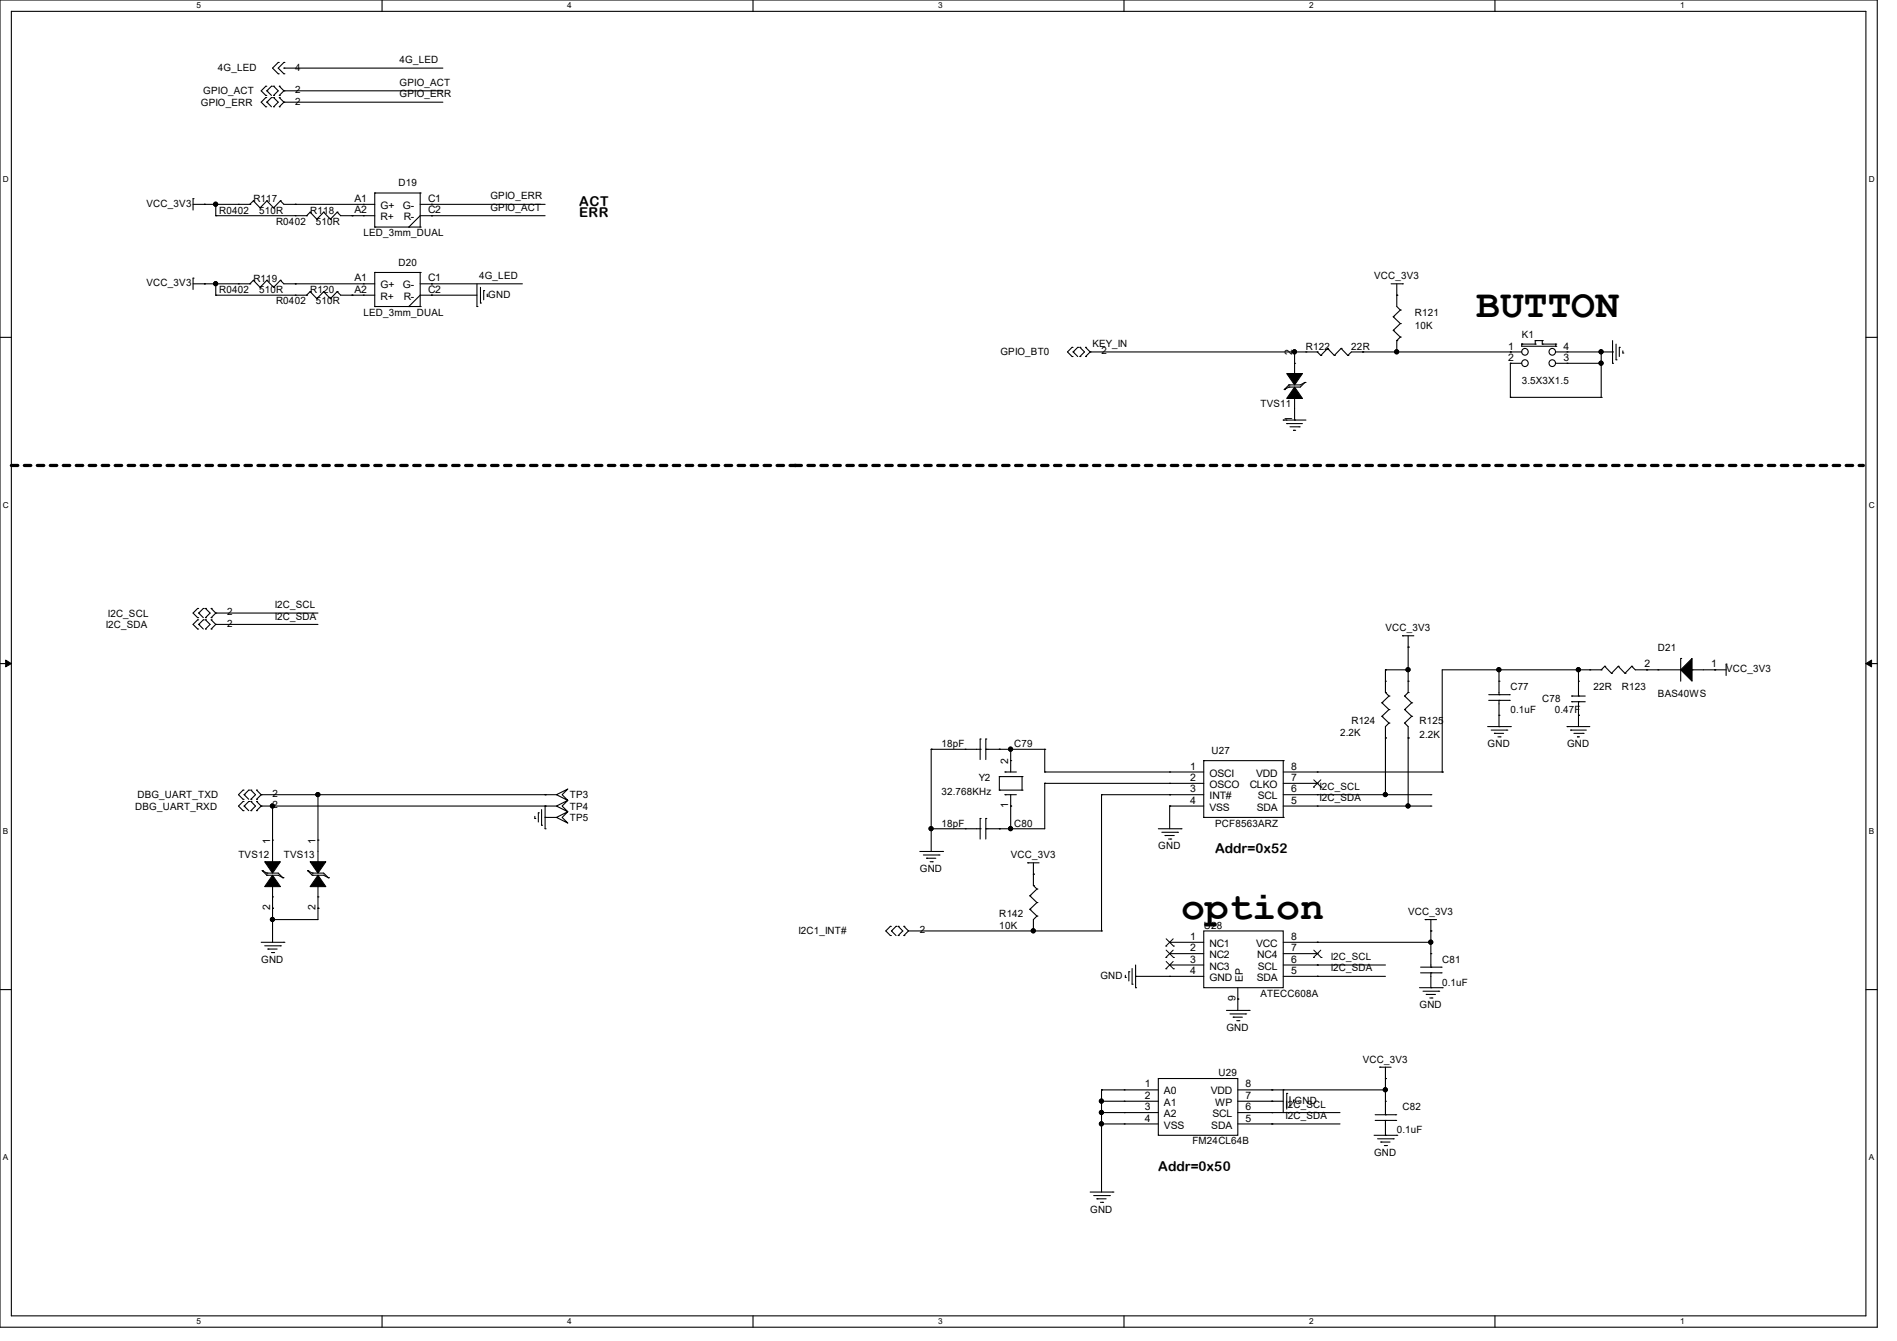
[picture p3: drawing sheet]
<svg xmlns="http://www.w3.org/2000/svg" width="297mm" height="210mm" viewBox="0 0 297 210" stroke-linecap="round" stroke-linejoin="round" font-family="sans-serif">
<path d="M0 0h293.9v207.9h-293.9zM1.8 1.8h290.3v204.3h-290.3z" fill="none" stroke="#000" stroke-width=".17"/>
<g fill="#fff">
<path d="M30.8 .2h.7v1.4h-.7z"/>
<path d="M30.8 206.2h.7v1.4h-.7z"/>
</g>
<path d="M59.8 0v1.8M59.8 206.1v1.8" fill="none" stroke="#000" stroke-width=".17"/>
<g fill="#fff">
<path d="M88.8 .2h.7v1.4h-.7z"/>
<path d="M88.8 206.2h.7v1.4h-.7z"/>
</g>
<path d="M117.9 0v1.8M117.9 206.1v1.8" fill="none" stroke="#000" stroke-width=".17"/>
<g fill="#fff">
<path d="M146.9 .2h.7v1.4h-.7z"/>
<path d="M146.9 206.2h.7v1.4h-.7z"/>
</g>
<path d="M176 0v1.8M176 206.1v1.8" fill="none" stroke="#000" stroke-width=".17"/>
<g fill="#fff">
<path d="M205 .2h.7v1.4h-.7z"/>
<path d="M205 206.2h.7v1.4h-.7z"/>
</g>
<path d="M234.1 0v1.8M234.1 206.1v1.8" fill="none" stroke="#000" stroke-width=".17"/>
<g fill="#fff">
<path d="M263.1 .2h.6v1.4h-.6z"/>
<path d="M263.1 206.2h.6v1.4h-.6z"/>
<path d="M.5 27.3h.9v1.4h-.9z"/>
<path d="M292.6 27.3h.9v1.4h-.9z"/>
<path d="M.5 78.4h.9v1.4h-.9z"/>
<path d="M292.6 78.4h.9v1.4h-.9z"/>
</g>
<path d="M0 52.8h1.8M292.1 52.8h1.8" fill="none" stroke="#000" stroke-width=".17"/>
<g fill="#fff">
<path d="M.5 129.5h.8v1.4h-.8z"/>
<path d="M292.6 129.5h.8v1.4h-.8z"/>
</g>
<path d="M0 103.9h1.8M292.1 103.9h1.8" fill="none" stroke="#000" stroke-width=".17"/>
<path d="M.9 103.4l.9 .5-.9 .5zM292.1 103.9l.9-.5v1z" fill="#000" stroke="#000" stroke-width=".16"/>
<g fill="#fff">
<path d="M.5 180.5h.8v1.4h-.8z"/>
<path d="M292.6 180.5h.8v1.4h-.8z"/>
</g>
<g fill="none" stroke="#000" stroke-width=".17">
<path d="M41.6 16.7h.1M41.6 15.3h.1M41.6 14.9h.1M41.6 13.5h.1M41.6 15.3l-.7 .7 .7 .7M41.6 13.5l-.7 .7 .7 .7M41.8 16h.1M41.8 14.2h.1M41.8 14.2l.7 .7M41.8 16l.7 .7M42.5 15.3h.1M42.5 13.5h.1"/>
<path d="M42.5 15.3l-.7 .7M42.5 13.5l-.7 .7M42.8 15.3h.1M42.8 16.7h.1M42.8 13.5h.1M42.8 14.9h.1M42.8 15.3l.8 .7-.8 .7M42.8 13.5l.8 .7-.8 .7M43.6 9.8h.1M43.6 11.6h.1M43.6 9.8l-.9 .9 .9 .9M43.7 15.3h.1"/>
<path d="M43.7 16.7h.1M43.7 13.5h.1M43.7 14.9h.1M43.7 15.3l.7 .7M43.7 13.5l.7 .7M44.4 10.7h.1M44.4 14.2h.1M44.4 16h.1M44.4 9.8h.1M44.4 11.6h.1M44.4 10.7h24.9M44.4 14.2h24.9"/>
<path d="M44.4 16h24.9M44.4 9.8l-.8 .9 .8 .9M44.4 16l-.7 .7M44.4 14.2l-.7 .7M30.2 31.1h.1M30.2 32h8.9M30.2 31.1v1.8M32 32h.1M33.8 33.8h.1M33.8 32h.1M33.8 33.8h14.2M33.8 32v1.8"/>
<path d="M37.3 32h.1M39.1 32h.1M39.7 31.5h.1M39.7 31.5l1 1.1M39.7 31.5l-.6 .5M40.7 32.6h.1M41.8 31.5h.1M41.8 31.5l1 1.1M41.8 31.5l-1.1 1.1M42.8 32.6h.1M43.9 31.5h.1M43.9 31.5l.5 .5h14.3"/>
<path d="M43.9 31.5l-1.1 1.1M46.2 32h.1M46.2 33.8h.1M48 33.8h.1M48.6 33.2h.1M48.6 33.2l1 1.1M48.6 33.2l-.6 .6M49.6 34.3h.1M50.7 33.2h.1M50.7 33.2l1 1.1M50.7 33.2l-1.1 1.1M51.7 34.3h.1"/>
<path d="M52.8 33.2h.1M52.8 33.2l.5 .6h5.4M52.8 33.2l-1.1 1.1M55.1 33.8h.1M56.9 32h.1M56.9 33.8h.1M58.7 30.2h.1M58.7 35.6h.1M58.7 30.2h7.1M58.7 35.6h7.1M58.7 30.2v5.4M64 35.6h.1"/>
<path d="M65.8 35.6h.1M65.8 30.2h.1M65.8 32h19.5M65.8 30.2v5.4M67.6 32h.1M67.6 33.8h.1M85.3 33.8h-19.5l-1.8 1.8M30.2 43.6h.1M30.2 44.4h8.9M30.2 43.6v1.7M32 44.4h.1M33.8 46.2h.1"/>
<path d="M33.8 44.4h.1M33.8 44.4v1.8M33.8 46.2h14.2M37.3 44.4h.1M39.1 44.4h.1M39.7 43.9h.1M39.7 43.9l1 1.1M39.7 43.9l-.6 .5M40.7 45h.1M41.8 43.9h.1M41.8 43.9l1 1.1M41.8 43.9l-1.1 1.1"/>
<path d="M42.8 45h.1M43.9 43.9h.1M43.9 43.9l.5 .5h14.3M43.9 43.9l-1.1 1.1M46.2 44.4h.1M46.2 46.2h.1M48 46.2h.1M48.6 45.7h.1M48.6 45.7l1 1.1M48.6 45.7l-.6 .5M49.6 46.8h.1M50.7 45.7h.1"/>
<path d="M50.7 45.7l1 1.1M50.7 45.7l-1.1 1.1M51.7 46.8h.1M52.8 45.7h.1M52.8 45.7l.5 .5h5.4M52.8 45.7l-1.1 1.1M55.1 46.2h.1M56.9 44.4h.1M56.9 46.2h.1M58.7 42.7h.1M58.7 48h.1M58.7 42.7v5.3"/>
<path d="M58.7 42.7h7.1M58.7 48h7.1M64 48h.1M65.8 48h.1M65.8 42.7h.1M65.8 44.4h16M65.8 42.7v5.3M67.6 46.2h.1M67.6 44.4h.1M74.7 48h.1M74.7 46.2h-8.9l-1.8 1.8M74.7 44.4v3.6"/>
<path d="M75.2 47.5h.1M75.2 45v2.5M75.7 45.5h.1M75.7 45.5v1.4M76.3 46.4h.1M76.3 46.1v.3M167.9 55.8h.1M167.9 54.4h.1M167.9 54.4l-.8 .7 .8 .7M168 55.1h.1M168 55.1l.7 .7M168.7 54.4h.1"/>
<path d="M168.7 54.4l-.7 .7M169.1 54.4h.1M169.1 55.8h.1M169.1 54.4l.7 .7-.7 .7M170 54.4h.1M170 55.8h.1M170 54.4l.7 .7M170.7 55.1h.1M170.7 55.1h35.5M170.7 55.1l-.7 .7M202.7 55.1h.1M202.7 56.9h.1"/>
<path d="M202.7 55.1v3.6M204.3 59.9h.1M204.3 59.9l-.7 .4h-1.8M204.3 59.9l-.7 .7h-1.8M204.5 55.1h.1M206.2 55.1h.1M206.2 55.1l.6 .6M206.8 55.7h.1M207.9 54.6h.1M207.9 54.6l1 1.1M207.9 54.6l-1.1 1.1M208.9 55.7h.1"/>
<path d="M210 54.6h.1M210 54.6l1 1.1M210 54.6l-1.1 1.1M211 55.7h.1M213.4 55.1h.1M217.8 44.4h1.8M218.1 49.6h.1M218.1 51.7h.1M218.1 49.6l1.1 1.1M218.1 51.7l1.1 1.1M218.7 46.2h.1M218.7 53.3h.1"/>
<path d="M218.7 55.1h.1M218.7 44.4v3.6l.5 .6M218.7 53.3v1.8M219.2 48.6h.1M219.2 50.7h.1M219.2 52.8h.1M219.2 48.6l-1.1 1M219.2 50.7l-1.1 1M219.2 52.8l-.5 .5M219.6 44.4h.1M236.5 55.1h.1M236.5 56.9h.1"/>
<path d="M236.5 56.9h1.8M236.5 56.9v5.3M238.3 53.9h.1M238.3 55.1h-26.7l-.6 .6M238.3 53.9v.3h5.3M238.3 53.9h2.1M240.4 53.3h.1M240.4 53.9h.1M240.4 53.3h1.1M240.4 53.3v.6M241.5 53.9h.1M241.5 53.3h.1"/>
<path d="M241.5 53.9h2.1M241.5 53.3v.6M243.6 54.2h.1M243.6 53.9h.1M243.6 55.1h8.9M243.6 56.9h7.1M243.6 53.9v.3M245.4 55.1h.1M245.4 56.9h.1M250.7 55.1h.1M250.7 56.9h.1M250.7 55.1v7.1"/>
<path d="M252.5 55.1h.1M252.5 56.9h.1M252.5 53.3v3.6M253 56.3h.1M253 53.9v2.4M253.5 54.4h.1M253.5 54.4v1.4M254.1 55.3h.1M254.1 54.9v.4M200.9 65.8h.1M200.9 65.8h3.6M201.1 61h.1"/>
<path d="M201.5 66.3h.1M201.5 66.3h2.4M201.8 60.3h.1M201.8 60.6h.1M201.8 60.3l-.7 .7M201.8 60.6l-.7 .4M202 66.8h1.4M202.5 67.4h.1M202.5 67.4h.4M202.7 62.2h.1M202.7 65.8h.1M202.7 62.2v3.6"/>
<path d="M203.4 66.8h.1M236.5 62.2h.1M236.5 62.2h14.2M250.7 62.2h.1M30.9 98.5h.1M30.9 97.1h.1M30.9 96.7h.1M30.9 95.3h.1M30.9 97.1l-.7 .7 .7 .7M30.9 95.3l-.7 .7 .7 .7M31.1 97.8h.1M31.1 96h.1"/>
<path d="M31.1 96l.7 .7M31.1 97.8l.7 .7M31.8 97.1h.1M31.8 95.3h.1M31.8 97.1l-.7 .7M31.8 95.3l-.7 .7M32.2 97.1h.1M32.2 98.5h.1M32.2 95.3h.1M32.2 96.7h.1M32.2 97.1l.7 .7-.7 .7M32.2 95.3l.7 .7-.7 .7"/>
<path d="M33.1 97.1h.1M33.1 98.5h.1M33.1 95.3h.1M33.1 96.7h.1M33.1 97.1l.7 .7M33.1 95.3l.7 .7M33.8 97.8h.1M33.8 96h.1M33.8 97.8h16M33.8 96h16M33.8 97.8l-.7 .7M33.8 96l-.7 .7"/>
<path d="M219.6 99.6h.1M219.6 99.6h1.8M220.5 99.6v8.9M145.8 117.3h.1M145.8 117.3v16M145.8 117.3h7.7M151.1 117.3h.1M153.5 115.7h.1M153.5 117.3h.1M153.5 115.7v3.3M154.3 117.3h.1M154.3 115.7h.1"/>
<path d="M154.3 117.3h9.3M154.3 115.7v3.3M156.5 117.3h.1M158.2 117.3h.1M158.2 119.1h.1M158.2 117.3v3.6M163.6 117.3h.1M163.6 117.3v3.6M188.5 119.1h.1M188.5 119.1h12.4M188.5 119.1v8.9M200.9 119.1h.1"/>
<path d="M200.9 119.1v8.9M216.4 112.2h.1M216.4 110.1h.1M216.4 112.2l1.1 1M216.4 110.1l1.1 1M216.9 104.9h.1M216.9 115.6h.1M216.9 108.5h.1M216.9 106.7h.1M216.9 104.9h3.6M216.9 104.9v3.6M216.9 108.5l.6 .5"/>
<path d="M217.5 113.2h.1M217.5 111.1h.1M217.5 109h.1M217.5 113.2l-.6 .6v10.7M217.5 111.1l-1.1 1.1M217.5 109l-1.1 1.1M219.9 113.2h.1M219.9 111.1h.1M219.9 109h.1M219.9 113.2l.6 .6v12.4M219.9 111.1l1.1 1.1M219.9 109l1.1 1.1"/>
<path d="M220.5 101.3h.1M220.5 115.6h.1M220.5 104.9h.1M220.5 108.5h.1M220.5 106.7h.1M220.5 108.5l-.6 .5M221 112.2h.1M221 110.1h.1M221 112.2l-1.1 1M221 110.1l-1.1 1M232.9 113.8h3.6M233.1 109.7h3.2"/>
<path d="M233.1 108.8h3.2M233.5 114.3h2.4M234 114.9h.1M234 114.9h1.4M234.5 115.4h.4M234.7 104.9h.1M234.7 113.8h.1M234.7 108.8h.1M234.7 109.7h.1M234.7 106.7h.1M234.7 112h.1M234.7 104.9v3.9"/>
<path d="M234.7 109.7v4.1M234.9 115.4h.1M235.9 114.3h.1M236.3 109.7h.1M236.3 108.8h.1M236.5 113.8h.1M245.4 113.8h.1M245.4 113.8h3.5M245.9 114.3h.1M245.9 114.3h2.5M246.1 109h.1M246.1 109.9h.1"/>
<path d="M246.1 109h2.1M246.1 109.9h2.1M246.4 114.9h1.5M247 115.4h.1M247 115.4h.3M247.1 104.9h.1M247.1 112h.1M247.1 109.9h.1M247.1 109h.1M247.1 106.7h.1M247.1 104.9v4.1M247.1 109.9v3.9"/>
<path d="M247.9 114.9h.1M248.9 104.9h.1M250.7 104.9h.1M250.7 104.9h-24.9v16M251.2 104.4h.1M251.2 104.4l1.1 1.1M251.2 104.4l-.5 .5M252.3 105.5h.1M253.4 104.4h.1M253.4 104.4l1 1.1M253.4 104.4l-1.1 1.1M254.4 105.5h.1"/>
<path d="M255.5 104.4h.1M255.5 104.4l.5 .5h7.1M255.5 104.4l-1.1 1.1M257.8 104.9h.1M259.6 104.9h.1M263.1 103.1h.1M263.1 103.1v3.6M264.9 104.9h.1M264.9 104.9h5.4M268.5 104.9h.1M270.3 104h.1M270.3 104v1.8"/>
<path d="M38.1 125.2h.1M38.1 123.7h.1M38.1 127h.1M38.1 125.5h.1M38.1 123.7l-.8 .8 .8 .7M38.1 125.5l-.8 .7 .8 .8M38.2 124.5h.1M38.2 126.2h.1M38.2 124.5l.7 .7M38.2 126.2l.7 .8M38.9 123.7h.1M38.9 125.5h.1"/>
<path d="M38.9 125.5l-.7 .7M38.9 123.7l-.7 .8M39.3 123.7h.1M39.3 125.2h.1M39.3 125.5h.1M39.3 127h.1M39.3 123.7l.7 .8-.7 .7M39.3 125.5l.7 .7-.7 .8M40.2 123.7h.1M40.2 125.2h.1M40.2 125.5h.1M40.2 127h.1"/>
<path d="M40.2 123.7l.7 .8M40.2 125.5l.7 .7M40.9 124.5h.1M40.9 126.2h.1M40.9 124.5h46.2M40.9 126.2h46.2M40.9 124.5l-.7 .7M40.9 126.2l-.7 .8M41.1 136.4h.1M41.1 136.4l.7 .7M41.1 136.4l.7 .3M41.8 137.1h.1"/>
<path d="M41.8 136.7h.1M41.8 137.1h1.8l.7 .4M41.8 136.7h1.8l.7 .8M42.7 126.2h.1M42.7 135.1h.1M42.7 131.6h.1M42.7 126.2v8.9M42.7 138.7v8.9M44.3 137.5h.1M48.2 136.4h.1M48.2 136.4l.7 .7M48.2 136.4l.7 .3"/>
<path d="M48.9 137.1h.1M48.9 136.7h.1M48.9 137.1h1.8l.7 .4M48.9 136.7h1.8l.7 .8M49.8 124.5h.1M49.8 135.1h.1M49.8 131.6h.1M49.8 138.7v5.3h-7.1M49.8 124.5v10.6M51.4 137.5h.1M83.7 128.2h.1M83.7 127.8v.4"/>
<path d="M84.3 127.3h.1M84.3 127.3v1.4M84.8 129.2h.1M84.8 126.8v2.4M85.3 124.5h.1M85.3 126.2h.1M85.3 129.8h.1M85.3 128h.1M85.3 126.2v3.6M85.3 128h1.8M87.1 124.5l1.8-.9-.9 .9 .9 .8zM87.1 128l1.8-.9-.9 .9 .9 .9z"/>
<path d="M87.1 126.2l1.8-.9-.9 .9 .9 .9zM144 133.3h3.6M144.6 133.9h2.4M145.1 134.4h.1M145.1 134.4h1.4M145.6 135h.4M145.8 129.8h.1M145.8 129.8h7.7M146 135h.1M147 133.9h.1M147.6 133.3h.1M151.1 129.8h.1"/>
<path d="M153.5 128.2h.1M153.5 129.8h.1M153.5 128.2v3.2M154.3 129.8h.1M154.3 128.2h.1M154.3 128.2v3.2M156.5 129.8h.1M156.5 123.7h.1M156.5 121.6h.1M156.5 121.6h3.5M156.5 123.7h3.5M156.5 121.6v2.1"/>
<path d="M157.4 120.9h.1M157.4 124.5h.1M157.4 120.9h1.7M157.4 124.5h1.7M158.2 126.2h.1M158.2 129.8h.1M158.2 124.5v5.3M160 121.6h.1M160 123.7h.1M160 121.6v2.1M160.9 135.1h.1M160.9 135.1h1.8"/>
<path d="M161.8 136.9h.1M161.8 138.7h.1M161.8 135.1v3.6M161.8 138.7l.5 .5M162.3 139.2h.1M162.3 139.2l-1.1 1.1M163.6 120.9h.1M163.6 122.7h.1M163.6 122.7v7.1h-9.3M163.6 120.9h24.9M163.6 122.7h24.9M172.5 124.5h.1"/>
<path d="M172.5 124.5h16M172.5 124.5v21.3M181.4 129.8h3.5M181.9 130.3h2.5M182.4 130.9h.1M182.4 130.9h1.5M183 131.4h.3M183.1 126.2h.1M183.1 124.5h.1M183.1 120.9h.1M183.1 122.7h.1M183.1 126.2v3.6"/>
<path d="M183.1 126.2h5.4M183.3 131.4h.1M184.4 130.3h.1M184.9 129.8h.1M188.5 128h.1M188.5 128h12.4M200.9 128h.1M200.9 120.9h24.9M200.9 122.7h5.3M200.9 124.5h23.1M200.9 126.2h23.1M206.2 126.2h.1"/>
<path d="M206.2 124.5h.1M206.2 122.7h.1M206.2 120.9h.1M216.9 124.5h.1M220.5 126.2h.1M224 126.2h.1M224 124.5h.1M225.8 120.9h.1M0 155h1.8M40.9 147.6h3.5M41.4 148.1h2.5M42 148.6h.1"/>
<path d="M42 148.6h1.4M42.5 149.2h.3M42.7 144h.1M42.7 142.2h.1M42.7 140.5h.1M42.8 149.2h.1M43.9 148.1h.1M44.4 147.6h.1M49.8 142.2h.1M49.8 140.5h.1M139.4 146.5h.1M139.4 145.1h.1"/>
<path d="M139.4 145.1l-.7 .7 .7 .7M139.6 145.8h.1M139.6 145.8l.7 .7M140.3 145.1h.1M140.3 145.1l-.7 .7M140.6 145.1h.1M140.6 146.5h.1M140.6 145.1l.8 .7-.8 .7M141.5 145.1h.1M141.5 146.5h.1M141.5 145.1l.7 .7M142.2 145.8h30.3"/>
<path d="M142.2 145.8l-.7 .7M161.2 142.4h.1M161.2 140.3h.1M161.2 142.4l1.1 1.1M161.2 140.3l1.1 1.1M161.8 145.8h.1M162.3 143.5h.1M162.3 141.4h.1M162.3 143.5l-.5 .5v1.8M162.3 141.4l-1.1 1M172.5 145.8h.1M176.2 153.1h.1"/>
<path d="M176.2 152.7v.4M176.7 152.2h.1M176.7 152.2v1.4M177.2 154.1h.1M177.2 151.7v2.4M177.8 152.9h.1M177.8 154.7h.1M177.8 152.9h10.7M177.8 151.1v3.6M183.1 147.6h.1M183.1 149.4h.1M183.1 151.1h.1"/>
<path d="M183.1 152.9h.1M183.1 147.6h5.4M183.1 151.1h5.4M183.1 149.4h5.4M188.5 145.8h12.4v8.9h-12.4zM192 158.2h3.6M192.6 158.8h2.4M193.1 159.3h.1M193.1 159.3h1.4M193.6 159.9h.4M193.8 156.5h.1M193.8 154.7v3.5"/>
<path d="M194 159.9h.1M195 158.8h.1M195.6 158.2h.1M200.9 152.9h16M200.9 147.6h23.1M200.9 151.1h16M200.9 149.4h5.3M206.2 147.6h.1M206.2 151.1h.1M206.2 152.9h.1M206.2 149.4h.1M222.2 154.7h3.6"/>
<path d="M222.4 152.4h3.2M222.4 151.5h3.2M222.8 155.2h2.5M223.1 144h.1M223.1 144h1.8M223.3 155.7h.1M223.3 155.7h1.4M223.9 156.3h.3M224 145.8h.1M224 147.6h.1M224 151.5h.1M224 152.4h.1"/>
<path d="M224 149.4h.1M224 154.7h.1M224 144v7.5M224 152.4v2.3M224.2 156.3h.1M225.3 155.2h.1M225.6 152.4h.1M225.6 151.5h.1M225.8 154.7h.1M292.1 155h1.8M172.5 176h.1M172.5 174.2h.1"/>
<path d="M172.5 172.5h.1M172.5 170.7h.1M172.5 170.7h8.9M172.5 172.5h8.9M172.5 174.2h8.9M172.5 176h8.9M172.5 170.7v16M176 170.7h.1M176 172.5h.1M176 174.2h.1M176 176h.1M181.4 168.9h12.4v8.9h-12.4z"/>
<path d="M193.8 170.7h23.1M193.8 172.5h7.1M193.8 174.2h16M193.8 176h16M199.1 170.7h.1M199.1 172.5h.1M199.1 174.2h.1M199.1 176h.1M200.9 170.7h.1M200.9 170.7v3.5M201.5 171.2h.1M201.5 171.2v2.5"/>
<path d="M202 173.2h.1M202 171.7v1.5M202.5 172.3h.1M202.5 172.3v.3M215.1 177.8h3.6M215.3 175.5h3.2M215.3 174.6h3.2M215.7 178.4h2.4M216 167.1h.1M216 167.1h1.8M216.2 178.9h.1M216.2 178.9h1.4"/>
<path d="M216.7 179.4h.4M216.9 168.9h.1M216.9 170.7h.1M216.9 174.6h.1M216.9 175.5h.1M216.9 172.5h.1M216.9 177.8h.1M216.9 167.1v7.5M216.9 175.5v2.3M217.1 179.4h.1M218.1 178.4h.1M218.5 175.5h.1"/>
<path d="M218.5 174.6h.1M218.7 177.8h.1M170.7 186.7h3.5M171.2 187.2h2.5M171.7 187.7h.1M171.7 187.7h1.5M172.3 188.3h.3M172.6 188.3h.1M173.7 187.2h.1M174.2 186.7h.1"/>
<circle cx="238.7" cy="56.9" r=".52"/>
<circle cx="238.7" cy="55.1" r=".52"/>
<circle cx="243" cy="56.9" r=".52"/>
<circle cx="243" cy="55.1" r=".52"/>
</g>
<path d="M1.8 72.9h122.7M124.5 72.9h167.1" fill="none" stroke="#000" stroke-width=".51" stroke-dasharray="1 1"/>
<g fill="#000" stroke-dasharray="1 1">
<circle cx="124.5" cy="72.9" r=".25"/>
<circle cx="291.6" cy="72.9" r=".25"/>
</g>
<g fill="#000" stroke="#000" stroke-width=".17">
<path d="M263.1 104.9l1.8-1.8v3.6z"/>
<path d="M202.7 60.6l1.2 1.8h-2.4z" fill-rule="evenodd"/>
<path d="M201.5 58.5h2.4l-1.2 1.8z" fill-rule="evenodd"/>
<path d="M41.4 135h2.5l-1.2 1.7z" fill-rule="evenodd"/>
<path d="M42.7 137.1l1.2 1.8h-2.5z" fill-rule="evenodd"/>
<path d="M48.6 135h2.4l-1.2 1.7z" fill-rule="evenodd"/>
<path d="M49.8 137.1l1.2 1.8h-2.4z" fill-rule="evenodd"/>
<circle cx="33.8" cy="32" r=".32"/>
<circle cx="33.8" cy="44.4" r=".32"/>
<circle cx="202.7" cy="55.1" r=".32"/>
<circle cx="218.7" cy="55.1" r=".32"/>
<circle cx="250.7" cy="55.1" r=".32"/>
<circle cx="250.7" cy="56.9" r=".32"/>
<circle cx="158.2" cy="117.3" r=".32"/>
<circle cx="220.5" cy="104.9" r=".32"/>
<circle cx="234.7" cy="104.9" r=".32"/>
<circle cx="247.1" cy="104.9" r=".32"/>
<circle cx="42.7" cy="126.2" r=".32"/>
<circle cx="49.8" cy="124.4" r=".32"/>
<circle cx="145.8" cy="129.8" r=".32"/>
<circle cx="158.2" cy="129.8" r=".32"/>
<circle cx="216.9" cy="124.4" r=".32"/>
<circle cx="220.5" cy="126.2" r=".32"/>
<circle cx="42.7" cy="144" r=".32"/>
<circle cx="161.8" cy="145.8" r=".32"/>
<circle cx="224" cy="147.6" r=".32"/>
<circle cx="172.4" cy="176" r=".32"/>
<circle cx="172.4" cy="172.4" r=".32"/>
<circle cx="172.4" cy="174.2" r=".32"/>
<circle cx="216.9" cy="170.7" r=".32"/>
</g>
<g fill="none" stroke="#000" stroke-width=".16">
<path d="M205.7 123.3h.1M205.7 122.1l1.1 1.2M206.8 122.1l-1.1 1.2M206.8 123.3h.1M182.5 148.2h.1M182.5 149.9h.1M182.5 151.7h.1M182.6 147l1.1 1.2M182.6 148.8l1.1 1.1M182.6 150.6l1.1 1.1M183.7 147l-1.2 1.2M183.7 148.8l-1.2 1.1"/>
<path d="M183.7 150.6l-1.2 1.1M183.7 148.2h.1M183.7 149.9h.1M183.7 151.7h.1M205.7 149.9h.1M205.7 148.8l1.1 1.1M206.8 148.8l-1.1 1.1M206.8 149.9h.1"/>
</g>
<g font-size="6.2">
<text x="231.1" y="49.7">BUTTON</text>
<text x="184.9" y="143.9">option</text>
</g>
<g font-size="2.1">
<text x="90.7" y="32.2">ACT</text>
<text x="90.7" y="34">ERR</text>
<text x="190.2" y="133.6">Addr=0x52</text>
<text x="181.4" y="183.3">Addr=0x50</text>
</g>
<g font-size="1.6">
<text x="34.1" y="11">4G_LED</text>
<text x="46.2" y="11">4</text>
<text x="62.6" y="9.9">4G_LED</text>
<text x="31.5" y="16.6">GPIO_ERR</text>
<text x="31.8" y="14.8">GPIO_ACT</text>
<text x="46.2" y="16.4">2</text>
<text x="46.2" y="14.6">2</text>
<text x="62.6" y="13.5">GPIO_ACT</text>
<text x="62.6" y="15.2">GPIO_ERR</text>
<text x="62.4" y="29.2">D19</text>
<text x="22.9" y="32.4">VCC_3V3</text>
<text x="34.3" y="33.4">R0402</text>
<text x="39.7" y="31.7">R117</text>
<text x="40.6" y="33.4">510R</text>
<text x="43.2" y="35.2">R0402</text>
<text x="48.6" y="33.4">R118</text>
<text x="49.4" y="35.2">510R</text>
<text x="55.5" y="31.6">A1</text>
<text x="55.5" y="33.4">A2</text>
<text x="59.6" y="32.7">G+</text>
<text x="59.6" y="34.5">R+</text>
<text x="63.1" y="32.7">G-</text>
<text x="63.2" y="34.5">R-</text>
<text x="67" y="33.4">C2</text>
<text x="67" y="31.6">C1</text>
<text x="76.8" y="31.2">GPIO_ERR</text>
<text x="76.8" y="33">GPIO_ACT</text>
<text x="56.9" y="37">LED_3mm_DUAL</text>
<text x="62.4" y="41.6">D20</text>
<text x="22.9" y="44.8">VCC_3V3</text>
<text x="34.3" y="45.9">R0402</text>
<text x="39.7" y="44.1">R119</text>
<text x="40.6" y="45.9">510R</text>
<text x="43.2" y="47.7">R0402</text>
<text x="48.6" y="45.9">R120</text>
<text x="49.4" y="47.7">510R</text>
<text x="55.5" y="44.1">A1</text>
<text x="55.5" y="45.8">A2</text>
<text x="59.6" y="45.2">G+</text>
<text x="59.6" y="46.9">R+</text>
<text x="63.1" y="45.2">G-</text>
<text x="63.2" y="46.9">R-</text>
<text x="67" y="45.8">C2</text>
<text x="67" y="44.1">C1</text>
<text x="75" y="43.7">4G_LED</text>
<text x="76.5" y="46.6">GND</text>
<text x="215.1" y="43.8">VCC_3V3</text>
<text x="56.9" y="49.4">LED_3mm_DUAL</text>
<text x="221.5" y="49.4">R121</text>
<text x="221.5" y="51.6">10K</text>
<text x="238.3" y="53">K1</text>
<text x="156.6" y="55.7">GPIO_BT0</text>
<text x="171" y="54.4">KEY_IN</text>
<text x="172.5" y="55.5">2</text>
<text x="202.3" y="55.7" transform="rotate(-90 202.3 55.7)">2</text>
<text x="204.5" y="54.8">R122</text>
<text x="211.6" y="54.8">22R</text>
<text x="236.1" y="54.7">1</text>
<text x="236.1" y="56.5">2</text>
<text x="244.8" y="54.7">4</text>
<text x="244.8" y="56.5">3</text>
<text x="197.4" y="63.7">TVS11</text>
<text x="238.3" y="60.1">3.5X3X1.5</text>
<text x="202.3" y="66.1" transform="rotate(-90 202.3 66.1)">1</text>
<text x="43" y="95.2">I2C_SCL</text>
<text x="16.6" y="98.3">I2C_SDA</text>
<text x="16.9" y="96.6">I2C_SCL</text>
<text x="35.6" y="98.2">2</text>
<text x="35.6" y="96.4">2</text>
<text x="43" y="97">I2C_SDA</text>
<text x="216.9" y="98.9">VCC_3V3</text>
<text x="259.6" y="101.9">D21</text>
<text x="257.5" y="104.5">2</text>
<text x="267.9" y="104.5">1</text>
<text x="270.3" y="105.3">VCC_3V3</text>
<text x="211.6" y="113.5">R124</text>
<text x="222.2" y="113.5">R125</text>
<text x="236.5" y="108.1">C77</text>
<text x="236.5" y="111.7">0.1uF</text>
<text x="241.5" y="109.9">C78</text>
<text x="243.4" y="111.7">0.47F</text>
<text x="249.5" y="108.1">22R</text>
<text x="253.9" y="108.1">R123</text>
<text x="259.6" y="109.2">BAS40WS</text>
<text x="147.4" y="117">18pF</text>
<text x="157.9" y="119.7" transform="rotate(-90 157.9 119.7)">2</text>
<text x="158.8" y="117">C79</text>
<text x="189.7" y="118.1">U27</text>
<text x="209.8" y="115.2">2.2K</text>
<text x="222.2" y="115.6">2.2K</text>
<text x="232.9" y="117">GND</text>
<text x="245.4" y="117">GND</text>
<text x="21.5" y="125">DBG_UART_TXD</text>
<text x="42.7" y="124.8">2</text>
<text x="89.2" y="125">TP3</text>
<text x="147.4" y="124.5">32.768KHz</text>
<text x="153.2" y="122.3">Y2</text>
<text x="186.3" y="120.5">1</text>
<text x="186.3" y="122.3">2</text>
<text x="186.3" y="124.1">3</text>
<text x="186.3" y="125.9">4</text>
<text x="189.4" y="121.6">OSCI</text>
<text x="189.4" y="123.4">OSCO</text>
<text x="189.4" y="125.2">INT#</text>
<text x="195.7" y="123.4">CLKO</text>
<text x="196.7" y="121.6">VDD</text>
<text x="196.9" y="125.2">SCL</text>
<text x="202.1" y="125.9">5</text>
<text x="202.1" y="124.1">6</text>
<text x="202.1" y="122.3">7</text>
<text x="202.1" y="120.5">8</text>
<text x="206.6" y="123.7">I2C_SCL</text>
<text x="206.6" y="125.5">I2C_SDA</text>
<text x="21.2" y="126.8">DBG_UART_RXD</text>
<text x="42.7" y="126.6">2</text>
<text x="89.2" y="128.6">TP5</text>
<text x="89.2" y="126.8">TP4</text>
<text x="147.4" y="129.5">18pF</text>
<text x="157.9" y="126.6" transform="rotate(-90 157.9 126.6)">1</text>
<text x="158.8" y="129.5">C80</text>
<text x="189.4" y="127">VSS</text>
<text x="190.2" y="129.5">PCF8563ARZ</text>
<text x="196.8" y="127">SDA</text>
<text x="37.3" y="134.4">TVS12</text>
<text x="42.3" y="132.1" transform="rotate(-90 42.3 132.1)">1</text>
<text x="44.4" y="134.4">TVS13</text>
<text x="49.4" y="132.1" transform="rotate(-90 49.4 132.1)">1</text>
<text x="144" y="136.6">GND</text>
<text x="158.2" y="134.4">VCC_3V3</text>
<text x="181.4" y="133">GND</text>
<text x="42.3" y="142.6" transform="rotate(-90 42.3 142.6)">2</text>
<text x="49.4" y="142.6" transform="rotate(-90 49.4 142.6)">2</text>
<text x="156.5" y="143.7">R142</text>
<text x="220.5" y="143.3">VCC_3V3</text>
<text x="125" y="146.3">I2C1_INT#</text>
<text x="144" y="146.2">2</text>
<text x="156.5" y="145.5">10K</text>
<text x="186.3" y="147.2">1</text>
<text x="186.3" y="149">2</text>
<text x="188.5" y="145.5">U28</text>
<text x="189.4" y="148.3">NC1</text>
<text x="196.7" y="148.3">VCC</text>
<text x="202.1" y="149">7</text>
<text x="202.1" y="147.2">8</text>
<text x="40.9" y="150.8">GND</text>
<text x="172.3" y="153.3">GND</text>
<text x="186.3" y="150.8">3</text>
<text x="186.3" y="152.5">4</text>
<text x="189.4" y="150.1">NC2</text>
<text x="189.4" y="151.9">NC3</text>
<text x="189.4" y="153.6">GND</text>
<text x="194.6" y="153.8" transform="rotate(-90 194.6 153.8)">EP</text>
<text x="196.8" y="153.6">SDA</text>
<text x="196.8" y="150.1">NC4</text>
<text x="196.9" y="151.9">SCL</text>
<text x="202.1" y="152.5">5</text>
<text x="202.1" y="150.8">6</text>
<text x="208.4" y="150.4">I2C_SCL</text>
<text x="208.4" y="152.1">I2C_SDA</text>
<text x="225.8" y="150.8">C81</text>
<text x="225.8" y="154.3">0.1uF</text>
<text x="192" y="161.5">GND</text>
<text x="193.4" y="156.8" transform="rotate(-90 193.4 156.8)">9</text>
<text x="197.4" y="156.1">ATECC608A</text>
<text x="222.2" y="157.9">GND</text>
<text x="213.4" y="166.5">VCC_3V3</text>
<text x="179.2" y="170.3">1</text>
<text x="179.2" y="172.1">2</text>
<text x="179.2" y="173.9">3</text>
<text x="182.2" y="171.4">A0</text>
<text x="182.2" y="173.2">A1</text>
<text x="189.6" y="171.4">VDD</text>
<text x="190.2" y="173.2">WP</text>
<text x="190.8" y="168.6">U29</text>
<text x="195" y="173.9">6</text>
<text x="195" y="172.1">7</text>
<text x="195" y="170.3">8</text>
<text x="201.3" y="173.5">I2C_SCL</text>
<text x="202.7" y="172.8">GND</text>
<text x="219.6" y="173.9">C82</text>
<text x="179.2" y="175.6">4</text>
<text x="182.2" y="175">A2</text>
<text x="182.2" y="176.7">VSS</text>
<text x="186.7" y="179.2">FM24CL64B</text>
<text x="189.7" y="176.7">SDA</text>
<text x="189.8" y="175">SCL</text>
<text x="195" y="175.6">5</text>
<text x="201.3" y="175.3">I2C_SDA</text>
<text x="218.7" y="177.5">0.1uF</text>
<text x="215.1" y="181">GND</text>
<text x="170.7" y="189.9">GND</text>
</g>
<g font-size="1.3">
<text x="30.8" y="1.3">5</text>
<text x="88.8" y="1.3">4</text>
<text x="146.9" y="1.3">3</text>
<text x="205" y="1.3">2</text>
<text x="263.1" y="1.3">1</text>
<text x=".5" y="28.4">D</text>
<text x="292.6" y="28.4">D</text>
<text x=".5" y="79.5">C</text>
<text x="292.6" y="79.5">C</text>
<text x=".5" y="130.6">B</text>
<text x="292.6" y="130.6">B</text>
<text x=".5" y="181.7">A</text>
<text x="292.6" y="181.7">A</text>
<text x="30.8" y="207.4">5</text>
<text x="88.8" y="207.4">4</text>
<text x="146.9" y="207.4">3</text>
<text x="205" y="207.4">2</text>
<text x="263.1" y="207.4">1</text>
</g>
</svg>
